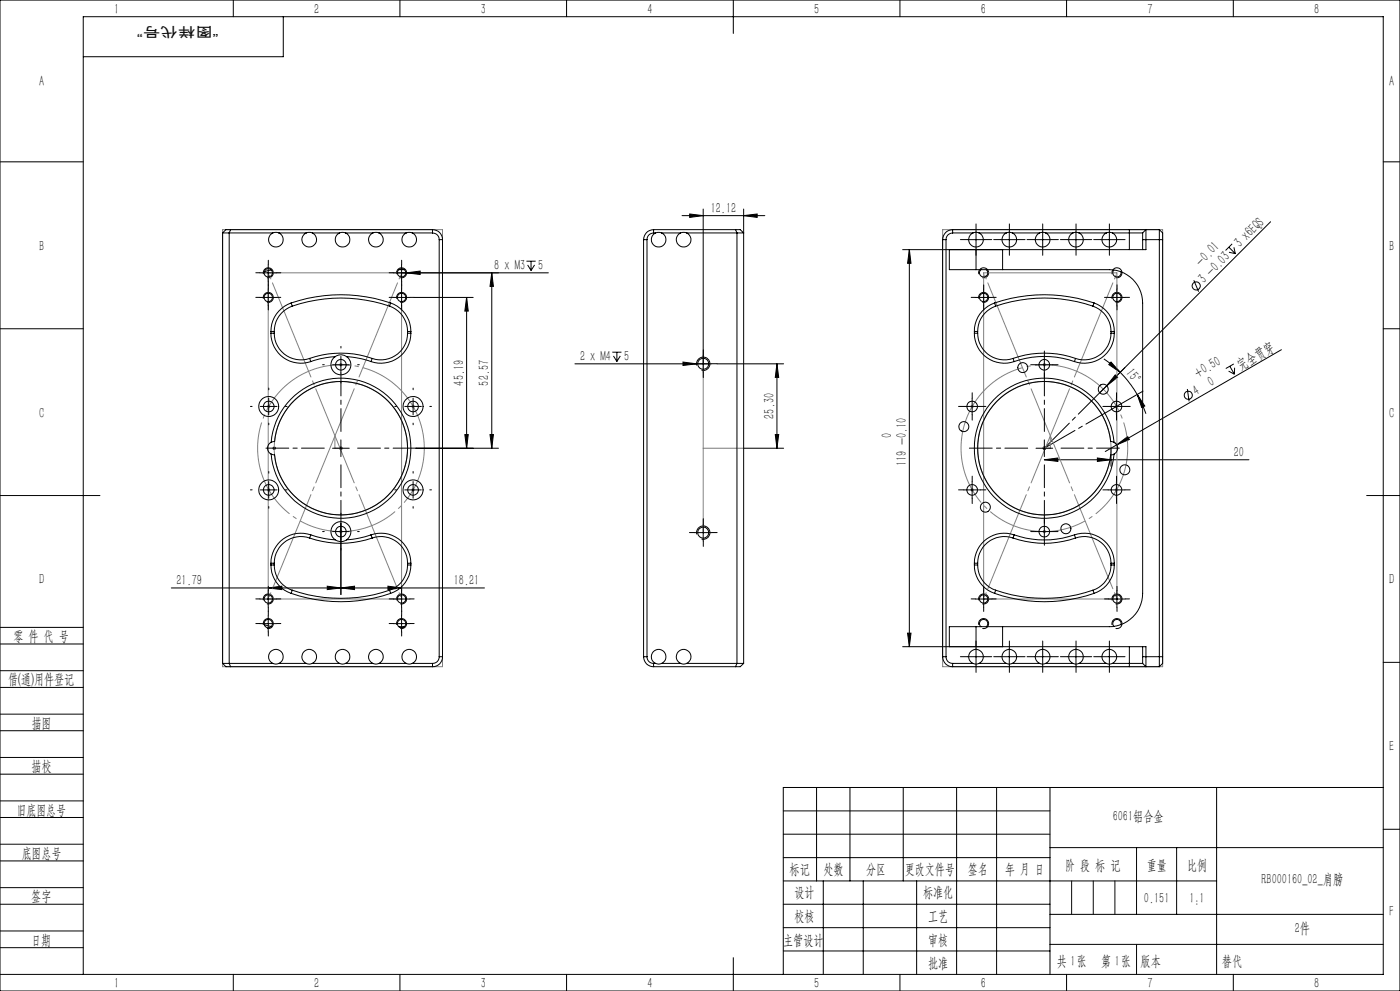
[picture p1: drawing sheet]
<svg xmlns="http://www.w3.org/2000/svg" width="420mm" height="297mm" viewBox="0 0 420 297" stroke-linecap="round" stroke-linejoin="round" font-family="sans-serif">
<g fill="none" stroke="#000" stroke-width=".3">
<path d="M0 0h420v297h-420zM70 0v5M85 5v12h-60M120 0v5M170 0v5M220 0v10M270 0v5M320 0v5M370 0v5M0 48.5h25M415 48.5h5M66.8 69.8h15"/>
<path d="M66.8 69.8v129M69.2 68.8l-.4 1v129l.4 1M80.5 79.3v5M81.8 69.8a2.21 2.21 0 0 0-.8 3.4 2.21 2.21 0 0 0 3.5 0 2.21 2.21 0 0 0-.8-3.4M81.8 69.8l1-.2 .9 .2M83.7 69.8h8.2M91.9 69.8a2.21 2.21 0 0 0-.9 3.4 2.21 2.21 0 0 0 3.5 0 2.21 2.21 0 0 0-.8-3.4M91.9 69.8l.9-.2 .9 .2M93.7 69.8h8.1M101.8 69.8a2.21 2.21 0 0 0-.8 3.4 2.21 2.21 0 0 0 3.5 0 2.21 2.21 0 0 0-.8-3.4M101.8 69.8l1-.2 .9 .2M103.7 69.8h8.2"/>
<path d="M111.9 69.8a2.21 2.21 0 0 0-.9 3.4 2.21 2.21 0 0 0 3.5 0 2.21 2.21 0 0 0-.8-3.4M111.9 69.8l.9-.2 .9 .2M113.7 69.8h8.1M120.5 79.3v5M121.8 69.8a2.21 2.21 0 0 0-.8 3.4 2.21 2.21 0 0 0 3.5 0 2.21 2.21 0 0 0-.8-3.4M121.8 69.8l1-.2 .9 .2M123.7 69.8h6.1M129.8 69.8a1.99 1.99 0 0 1 2 2M129.8 68.8a2.95 2.95 0 0 1 3 3M129.8 68.8v1M129.8 68.8h-62l-1 1M131.8 71.8h1"/>
<path d="M131.8 71.8v125M132.8 71.8v125M157.9 78.3h2.8M158.3 79.4l1 1.7M159.3 78.3v2.8M160.4 79.4l-1.1 1.7M193.1 71.8h1M193.1 71.8v125M194.1 71.8v125M196.1 69.8a1.99 1.99 0 0 0-2 2M196.1 68.8a3 3 0 0 0-3 3M196.1 69.8h.6"/>
<path d="M196.1 68.8h26l1 1h-17.1M196.1 68.8v1M196.7 69.8l.9-.2 .9 .2M196.7 69.8a2.21 2.21 0 0 0-.8 3.4 2.21 2.21 0 0 0 3.4 0 2.21 2.21 0 0 0-.8-3.4M198.5 69.8h5.7M204.2 69.8l.9-.2 .9 .2M204.2 69.8a2.21 2.21 0 0 0-.8 3.4 2.21 2.21 0 0 0 3.4 0 2.21 2.21 0 0 0-.8-3.4M204.6 64.6h24.8M206.9 64.1l4.1 .5-4.1 .6zM211 62.6v48.9M220.7 68.8l.4 1v129l-.4 1M223.1 64.6l4.1-.5v1.1z"/>
<path d="M223.1 62.6v136.2M272.8 74.8v119M272.8 74.8l.5 4.1h-1zM282.8 71.8h1M282.8 71.8v125M283.8 71.8v125M285.8 69.8a1.99 1.99 0 0 0-2 2M285.8 68.8a3 3 0 0 0-3 3M285.8 69.8h6.1M285.8 68.8h53M285.8 68.8v1M290.3 71.8h5"/>
<path d="M291.9 69.8l.9-.2 .9 .2M291.9 69.8a2.21 2.21 0 0 0-.8 3.4 2.21 2.21 0 0 0 3.4 0 2.21 2.21 0 0 0-.8-3.4M292.8 74.8h8v6M292.8 74.8h-8v6h8M292.8 74.8v6M292.8 69.3v5M293.7 69.8h8.2M300.3 71.8h5M301.9 69.8l.9-.2 .9 .2M301.9 69.8a2.21 2.21 0 0 0-.8 3.4 2.21 2.21 0 0 0 3.4 0 2.21 2.21 0 0 0-.8-3.4M302.8 69.3v5M303.7 69.8h8.2"/>
<path d="M310.3 71.8h5M311.9 69.8l.9-.2 .9 .2M311.9 69.8a2.21 2.21 0 0 0-.8 3.4 2.21 2.21 0 0 0 3.4 0 2.21 2.21 0 0 0-.8-3.4M312.8 69.3v5M313.7 69.8h8.2M320.3 71.8h5M321.9 69.8l.9-.2 .9 .2M321.9 69.8a2.21 2.21 0 0 0-.8 3.4 2.21 2.21 0 0 0 3.4 0 2.21 2.21 0 0 0-.8-3.4M322.8 69.3v5M323.7 69.8h8.2M330.3 71.8h5M331.9 69.8l.9-.2 .9 .2"/>
<path d="M331.9 69.8a2.21 2.21 0 0 0-.8 3.4 2.21 2.21 0 0 0 3.4 0 2.21 2.21 0 0 0-.8-3.4M332.8 69.3v5M333.7 69.8h9.1M338.8 68.8h5M338.8 68.8v6M342.8 69.8v2M342.8 71.8h6M342.8 71.8v3M343.8 68.8v6h-73M343.8 68.8h4M343.8 68.8l-1 1M347.8 68.8l1 1v2"/>
<path d="M347.8 68.8v131M348.8 71.8v125M368.7 74.1l1.9 1.9M368.7 75.6l1.9 .4M369.6 73.1l-1.9 2M370.2 74.1l.4 1.9M381.2 66.5l-51.3 51.2M0 98.5h25M78 81.8h5M78 89.1h5M79 82.2a1.51 1.51 0 0 1 1.3-1.9 1.51 1.51 0 0 1 1.7 1.6 1.51 1.51 0 0 1-1.9 1.3M79 89.5a1.51 1.51 0 0 1 1.3-1.9 1.51 1.51 0 0 1 1.7 1.7 1.51 1.51 0 0 1-1.9 1.3"/>
<path d="M80.5 86.6v5M81.3 99.9a9 9 0 0 0 11.9 8.5M81.3 99.3v.6M81.3 99.9h1M81.3 99.3h1M81.4 80.9l-2.1 .6M82.3 99.9a8 8 0 0 0 10.6 7.5M82.3 99.3v.6M87.3 90.8a46.3 46.3 0 0 1 29.9 0M87.3 90.8a8.9 8.9 0 0 0-6 8.5M87.3 90.8l.4 1M87.7 91.8a45 45 0 0 1 29.2 0"/>
<path d="M87.7 91.8a8 8 0 0 0-5.4 7.5M116.9 91.8a8 8 0 0 1 5.4 7.5M117.2 90.8a8.9 8.9 0 0 1 6.1 8.5M117.2 90.8l-.3 1M118 81.8h46.5M118 89.1h5M119 82.2a1.5 1.5 0 0 1 1.3-1.9 1.5 1.5 0 0 1 1.7 1.6 1.5 1.5 0 0 1-1.9 1.3M119 89.5a1.5 1.5 0 0 1 1.3-1.9 1.5 1.5 0 0 1 1.7 1.7 1.5 1.5 0 0 1-1.9 1.3M119.7 80.8h1.6M120.5 86.6v5M122 81.8l4-.6v1.1zM122.3 99.9a8 8 0 0 1-10.6 7.5"/>
<path d="M122.3 99.3v.6M122.3 99.9h1M122.3 99.3h1M123.3 99.9a9 9 0 0 1-12 8.5M123.3 99.3v.6M124.2 89.1h17.8M140 89.1l.5 4.1h-1zM140 89.1v45.2M147.5 81.8l.5 4h-1zM147.5 81.8v52.5M292.3 99.9a9 9 0 0 0 11.9 8.5M292.3 99.9h1"/>
<path d="M292.3 99.3h1M292.3 99.3v.6M292.6 89.1h5M292.8 80.8h8M293.3 99.9a8 8 0 0 0 10.6 7.5M293.3 99.3v.6M293.7 82.2a1.5 1.5 0 0 1 1.3-1.9 1.5 1.5 0 0 1 1.6 1.6 1.5 1.5 0 0 1-1.9 1.3M293.7 89.5a1.5 1.5 0 0 1 1.3-1.9 1.5 1.5 0 0 1 1.6 1.7 1.5 1.5 0 0 1-1.9 1.3M294.3 80.8a1.26 1.26 0 0 0-.1 1.8 1.26 1.26 0 0 0 1.8 0 1.26 1.26 0 0 0-.1-1.8M295.1 86.6v5M298.4 90.8a46.3 46.3 0 0 1 29.8 0M298.4 90.8a8.9 8.9 0 0 0-6.1 8.5"/>
<path d="M298.4 90.8l.3 1M298.7 91.8a44.9 44.9 0 0 1 29.2 0M298.7 91.8a8 8 0 0 0-5.4 7.5M300.8 80.8h32a10 10 0 0 1 10 10v87a10 10 0 0 1-10 10h-32M327.9 91.8a8.1 8.1 0 0 1 5.4 7.5M328.2 90.8a8.9 8.9 0 0 1 6.1 8.5M328.2 90.8l-.3 1M332.6 89.1h5M333.3 99.9a8 8 0 0 1-10.6 7.5M333.3 99.3v.6M333.3 99.9h1M333.3 99.3h1"/>
<path d="M333.6 82.2a1.51 1.51 0 0 1 1.3-1.9 1.51 1.51 0 0 1 1.7 1.6 1.51 1.51 0 0 1-1.9 1.3M333.6 89.5a1.51 1.51 0 0 1 1.3-1.9 1.51 1.51 0 0 1 1.7 1.7 1.51 1.51 0 0 1-1.9 1.3M334.2 80.9a1.25 1.25 0 0 0 .6 2.1 1.25 1.25 0 0 0 1.5-1.5M334.3 99.9a9 9 0 0 1-12 8.5M334.3 99.3v.6M335.1 86.6v5M358.1 84l1.5 3.4M415 98.5h5M80.6 119.3v5M92.9 107.4a28.5 28.5 0 0 1 18.8 0M92.9 107.4l.3 1M99.8 109.3h5"/>
<path d="M100.5 106.9a27.6 27.6 0 0 0-7.3 1.5M100.5 106.9a2.93 2.93 0 0 1 3.5 0M100.5 106.9a3 3 0 0 0-.5 4.4 3 3 0 0 0 4.5 0 3 3 0 0 0-.5-4.4M102.3 106.8v5M104 106.9a27.6 27.6 0 0 1 7.3 1.5M111.7 107.4l-.4 1M123.9 119.3v5M183.7 105.5h2.7M184 106.7l1.1 1.6M185.1 105.5v2.8M186.1 106.7l-1 1.6M204.9 108.5l4.1 .5-4.1 .5z"/>
<path d="M209 109.5a1.99 1.99 0 0 1 1.7-2.5 1.99 1.99 0 0 1 2.2 2.2 1.99 1.99 0 0 1-2.4 1.7M213.5 109h-41M215.1 109h20M233.1 109l.5 4.1h-1zM233.1 109v25.3M291.6 119.3v5M303.9 107.4a28.4 28.4 0 0 1 18.8 0M303.9 107.4l.3 1M304.2 108.4a27.2 27.2 0 0 1 18.1 0M310.8 109.3h5M313.3 106.8v5M322.7 107.4l-.4 1"/>
<path d="M331.2 107.6l4.9 4M333.3 108.5l2.8 3.1-3.5-2.3zM334.6 112.4l.7 .7-3.3 2.5zM334.9 119.3v5M336.1 111.6l2.2 2.5 2.9 4.1M341.2 118.2l2.2 3.5-.9 .4zM341.2 118.2l1.4 2.9 1.2 2.9M342.9 117.2l-8 4.6M356.2 116.6l.5 3.7M368.6 111.2l1.7 .9M368.9 109.7l1.4 2.4M370.1 109.1l-2.4 1.4"/>
<path d="M370.4 110.2l-.1 1.9M384.4 104.8l-49.4 28.5M78.1 121.8h5M81.4 132.6a21 21 0 0 1 31.9-16.1 21 21 0 0 1 0 35.7 21 21 0 0 1-31.9-16.1M81.4 132.6a1.97 1.97 0 0 0-1.1 1.7 1.97 1.97 0 0 0 1.1 1.8M81.4 132.6l1-.3a20 20 0 0 1 30.4-15 20 20 0 0 1 0 34 20 20 0 0 1-30.4-15l-1-.2M81.8 134.3h1M81.9 134l.7 .7M82.3 133.8v1M82.6 134l-.7 .7M99.8 134.3h5M101.9 134l.7 .7"/>
<path d="M102.3 131.8v5M102.6 134l-.7 .7M121.4 121.8h5M124.8 134.3h24.7M139.5 130.2h1l-.5 4.1zM147 130.2h1l-.5 4.1zM223.1 134.3h12M232.6 130.2h1l-.5 4.1zM289.1 121.8h5M310.8 134.3h5M312.9 134l.8 .7M313.3 137.8l4.1-.5v1z"/>
<path d="M313.3 137.8h61.4M313.3 131.8v5M313.7 134l-.8 .7M329.2 137.3l4.1 .5-4.1 .5zM332.5 121.8h4.9M333.3 134.3v5.5M334.2 132.6a2 2 0 0 1 0 3.5M334.2 132.6a21 21 0 0 0-31.9-16.1 21 21 0 0 0 0 35.7 21 21 0 0 0 31.9-16.1M334.2 132.6l-1-.3a20 20 0 0 0-30.5-15 20 20 0 0 0 0 34 20 20 0 0 0 30.5-15l1-.2M334.2 132.6l1 1v1.2M335 133.3l3.3-2.5 .5 .9zM335 133.3l-3.4 2"/>
<path d="M0 148.5h30M78.1 146.8h5M80.6 144.3v5M99.8 159.3h5M102.3 156.8v21.4M121.4 146.8h5M123.9 144.3v5M208.5 159.6h5M211 157.1v5M289.1 146.8h5M291.6 144.3v5M310.8 159.3h5"/>
<path d="M313.3 156.8v5M332.5 146.8h4.9M334.9 144.3v5M410 148.5h10M51.4 176.2h93.9M78 179.5h5M79 179.9a1.51 1.51 0 0 1 1.3-1.9 1.51 1.51 0 0 1 1.7 1.6 1.51 1.51 0 0 1-1.9 1.4M80.5 177v5M80.5 176.2l4.1-.5v1zM81.3 169.3a8.9 8.9 0 0 0 6 8.5M81.3 168.8v.5M81.3 169.3h1"/>
<path d="M81.3 168.8h1M82.3 169.3a7.9 7.9 0 0 0 5.4 7.6M82.3 168.8v.5M87.3 177.8a45.7 45.7 0 0 0 29.9 0M87.7 176.9a45 45 0 0 0 29.2 0M87.7 176.9l-.4 .9M92.9 161.3a28.5 28.5 0 0 0 18.8 0M92.9 161.3a8 8 0 0 0-10.6 7.5M93.2 160.3a27.6 27.6 0 0 0 7.3 1.5M93.2 160.3a9 9 0 0 0-11.9 8.5M93.2 160.3l-.3 1M98.2 175.7l4.1 .5-4.1 .5z"/>
<path d="M100.5 161.8a3.1 3.1 0 0 0 3.5 0M100.5 161.8a3 3 0 0 1-.5-4.5 3 3 0 0 1 4.5 0 3 3 0 0 1-.5 4.5M102.3 176.2l4.1-.5v1zM111.3 160.3a27.6 27.6 0 0 1-7.3 1.5M111.3 160.3a9 9 0 0 1 12 8.5M111.3 160.3l.4 1M111.7 161.3a8 8 0 0 1 10.6 7.5M116.4 175.7l4.1 .5-4.1 .5zM116.9 176.9l.3 .9M118 179.5h5M119 179.9a1.5 1.5 0 0 1 1.3-1.9 1.5 1.5 0 0 1 1.7 1.7 1.5 1.5 0 0 1-1.9 1.3M120.5 177v5"/>
<path d="M122.3 169.3a7.9 7.9 0 0 1-5.4 7.6M122.3 169.3h1M122.3 168.8v.5M122.3 168.8h1M123.3 169.3a8.9 8.9 0 0 1-6.1 8.5M123.3 168.8v.5M209 160.2a2 2 0 0 1 1.8-2.6 2 2 0 0 1 2.1 2.2 2 2 0 0 1-2.4 1.8M292.3 169.3a8.9 8.9 0 0 0 6.1 8.5M292.3 169.3h1M292.3 168.8h1M292.3 168.8v.5M292.6 179.5h5"/>
<path d="M293.3 169.3a7.9 7.9 0 0 0 5.4 7.6M293.3 168.8v.5M293.7 179.9a1.5 1.5 0 0 1 1.3-1.9 1.5 1.5 0 0 1 1.6 1.7 1.5 1.5 0 0 1-1.9 1.3M295.1 177v5M298.4 177.8a45.7 45.7 0 0 0 29.8 0M298.7 176.9a44.9 44.9 0 0 0 29.2 0M298.7 176.9l-.3 .9M303.9 161.3a28.4 28.4 0 0 0 18.8 0M303.9 161.3a8 8 0 0 0-10.6 7.5M304.2 160.3a27.7 27.7 0 0 0 18.1 0M304.2 160.3a9 9 0 0 0-11.9 8.5M304.2 160.3l-.3 1"/>
<path d="M322.3 160.3a9 9 0 0 1 12 8.5M322.3 160.3l.4 1M322.7 161.3a8 8 0 0 1 10.6 7.5M327.9 176.9l.3 .9M332.6 179.5h5M333.3 169.3a8 8 0 0 1-5.4 7.6M333.3 168.8v.5M333.3 169.3h1M333.3 168.8h1M333.6 179.9a1.51 1.51 0 0 1 1.3-1.9 1.51 1.51 0 0 1 1.7 1.6 1.51 1.51 0 0 1-1.9 1.4M334.3 169.3a8.9 8.9 0 0 1-6.1 8.5M334.3 168.8v.5"/>
<path d="M335.1 177v5M0 193h25M0 188h25M66.8 198.8h15M66.8 198.8l1 1h62M78 186.9h5M79 187.3a1.51 1.51 0 0 1 1.3-1.9 1.51 1.51 0 0 1 1.7 1.6 1.51 1.51 0 0 1-1.9 1.3M79.3 187.2l2.1 .5M80.5 184.4v5M81.8 198.8a2.21 2.21 0 0 1-.8-3.3 2.21 2.21 0 0 1 3.5 0 2.21 2.21 0 0 1-.8 3.3M81.8 198.8l1 .2 .9-.2M83.7 198.8h8.2"/>
<path d="M91.9 198.8a2.21 2.21 0 0 1-.9-3.4 2.21 2.21 0 0 1 3.5 0 2.21 2.21 0 0 1-.8 3.4M91.9 198.8l.9 .2 .9-.2M93.7 198.8h8.1M101.8 198.8a2.21 2.21 0 0 1-.8-3.3 2.21 2.21 0 0 1 3.5 0 2.21 2.21 0 0 1-.8 3.3M101.8 198.8l1 .2 .9-.2M103.7 198.8h8.2M111.9 198.8a2.21 2.21 0 0 1-.9-3.4 2.21 2.21 0 0 1 3.5 0 2.21 2.21 0 0 1-.8 3.4M111.9 198.8l.9 .2 .9-.2M113.7 198.8h8.1M118 186.9h5M119 187.3a1.5 1.5 0 0 1 1.3-1.9 1.5 1.5 0 0 1 1.7 1.6 1.5 1.5 0 0 1-1.9 1.3M119.7 187.8h1.6"/>
<path d="M120.5 184.4v5M121.8 198.8a2.21 2.21 0 0 1-.8-3.3 2.21 2.21 0 0 1 3.5 0 2.21 2.21 0 0 1-.8 3.3M121.8 198.8l1 .2 .9-.2M123.7 198.8h6.1M129.8 198.8v1M131.8 196.8a1.93 1.93 0 0 1-2 2M131.8 196.8h1M132.8 196.8a2.9 2.9 0 0 1-3 3M193.1 196.8a2.95 2.95 0 0 0 3 3M193.1 196.8h1M194.1 196.8a1.93 1.93 0 0 0 2 2M196.1 198.8h.6"/>
<path d="M196.1 198.8v1M196.7 198.8a2.21 2.21 0 0 1-.8-3.3 2.21 2.21 0 0 1 3.4 0 2.21 2.21 0 0 1-.8 3.3M196.7 198.8l.9 .2 .9-.2M198.5 198.8h5.7M204.2 198.8a2.21 2.21 0 0 1-.8-3.4 2.21 2.21 0 0 1 3.4 0 2.21 2.21 0 0 1-.8 3.4M204.2 198.8l.9 .2 .9-.2M206 198.8h17.1M223.1 198.8l-1 1h-26M270.8 193.8h73v6M272.3 189.8h1l-.5 4zM282.8 196.8a2.95 2.95 0 0 0 3 3M282.8 196.8h1"/>
<path d="M283.8 196.8a1.93 1.93 0 0 0 2 2M285.8 198.8h6.1M285.8 199.8h53M285.8 198.8v1M290.3 196.8h5M291.9 198.8a2.21 2.21 0 0 1-.8-3.4 2.21 2.21 0 0 1 3.4 0 2.21 2.21 0 0 1-.8 3.4M291.9 198.8l.9 .2 .9-.2M292.8 187.8h8M292.8 187.8h-8v6h8M292.8 187.8v6M292.8 194.3v5M293.7 187.3a1.5 1.5 0 0 1 1.3-1.9 1.5 1.5 0 0 1 1.6 1.6 1.5 1.5 0 0 1-1.9 1.3"/>
<path d="M293.7 198.8h8.2M294.3 187.8a1.24 1.24 0 0 1-.1-1.8 1.24 1.24 0 0 1 1.8 0 1.24 1.24 0 0 1-.1 1.8M300.3 196.8h5M300.8 187.8v6h-8M301.9 198.8a2.21 2.21 0 0 1-.8-3.3 2.21 2.21 0 0 1 3.4 0 2.21 2.21 0 0 1-.8 3.3M301.9 198.8l.9 .2 .9-.2M302.8 194.3v5M303.7 198.8h8.2M310.3 196.8h5M311.9 198.8a2.21 2.21 0 0 1-.8-3.4 2.21 2.21 0 0 1 3.4 0 2.21 2.21 0 0 1-.8 3.4M311.9 198.8l.9 .2 .9-.2M312.8 194.3v5"/>
<path d="M313.7 198.8h8.2M320.3 196.8h5M321.9 198.8a2.21 2.21 0 0 1-.8-3.3 2.21 2.21 0 0 1 3.4 0 2.21 2.21 0 0 1-.8 3.3M321.9 198.8l.9 .2 .9-.2M322.8 194.3v5M323.7 198.8h8.2M330.3 196.8h5M331.9 198.8a2.21 2.21 0 0 1-.8-3.4 2.21 2.21 0 0 1 3.4 0 2.21 2.21 0 0 1-.8 3.4M331.9 198.8l.9 .2 .9-.2M332.8 194.3v5M333.6 187.3a1.51 1.51 0 0 1 1.3-1.9 1.51 1.51 0 0 1 1.7 1.6 1.51 1.51 0 0 1-1.9 1.3M333.7 198.8h9.1"/>
<path d="M336.3 187.2a1.25 1.25 0 0 0-1.5-1.5 1.25 1.25 0 0 0-.6 2M338.8 199.8h5M338.8 193.8v6M342.8 196.8v2M342.8 196.8h6M342.8 193.8v3M342.8 198.8l1 1M343.8 199.8h4M348.8 196.8v2l-1 1M415 198.5h5M0 206h25M0 201h25"/>
<path d="M0 219h25M0 214h25M0 232h25M0 227h25M245 236v28M255 236v28M271 236v28M287 236v56M299 236v56M315 236v56M365 236v56M415 236h-180v56"/>
<path d="M0 245h25M0 240h25M0 258h25M0 253h25M235 243h80M235 250h80M235 257h80M315 254h100M341 254v20M353 254v20M415 248.5h5M0 271h25"/>
<path d="M0 266h25M0 279h25M235 271h80M235 264h130M235 278h80M247 264v28M259 264v28M275 264v28M315 274h100M0 284h25M0 292h415v-287h-390v287M70 292v5"/>
<path d="M120 292v5M170 292v5M220 287v10M235 285h80M270 292v5M315 283h100M320 292v5M370 292v5"/>
<circle cx="80.5" cy="89.1" r="1.26"/>
<circle cx="80.5" cy="81.8" r="1.25"/>
<circle cx="120.5" cy="89.1" r="1.26"/>
<circle cx="120.5" cy="81.8" r="1.25"/>
<circle cx="295.1" cy="89.1" r="1.26"/>
<circle cx="335.1" cy="89.1" r="1.25"/>
<circle cx="358.9" cy="85.7" r="1.21"/>
<circle cx="102.3" cy="109.3" r="1.59"/>
<circle cx="211" cy="109" r="1.65"/>
<circle cx="306.8" cy="110.2" r="1.5"/>
<circle cx="313.3" cy="109.3" r="1.6"/>
<circle cx="331" cy="116.7" r="1.5"/>
<circle cx="356.5" cy="118.4" r="1.21"/>
<circle cx="80.6" cy="121.8" r="3"/>
<circle cx="80.6" cy="121.8" r="1.62"/>
<circle cx="123.9" cy="121.8" r="1.6"/>
<circle cx="123.9" cy="121.8" r="3"/>
<circle cx="289.2" cy="127.8" r="1.51"/>
<circle cx="291.7" cy="121.8" r="1.6"/>
<circle cx="334.9" cy="121.8" r="1.6"/>
<circle cx="80.6" cy="146.8" r="2.99"/>
<circle cx="80.6" cy="146.8" r="1.61"/>
<circle cx="102.3" cy="159.3" r="1.6"/>
<circle cx="123.9" cy="146.8" r="1.59"/>
<circle cx="123.9" cy="146.8" r="3"/>
<circle cx="211" cy="159.6" r="1.65"/>
<circle cx="291.6" cy="146.8" r="1.59"/>
<circle cx="295.6" cy="152" r="1.5"/>
<circle cx="313.3" cy="159.3" r="1.61"/>
<circle cx="319.8" cy="158.5" r="1.5"/>
<circle cx="334.9" cy="146.8" r="1.59"/>
<circle cx="337.4" cy="140.8" r="1.5"/>
<circle cx="80.5" cy="179.5" r="1.25"/>
<circle cx="120.5" cy="179.5" r="1.25"/>
<circle cx="295.1" cy="179.5" r="1.25"/>
<circle cx="335.1" cy="179.5" r="1.24"/>
<circle cx="80.5" cy="186.9" r="1.25"/>
<circle cx="120.5" cy="186.9" r="1.25"/>
</g>
<g fill="none" stroke="#808080" stroke-width=".3">
<path d="M66.8 68.8h66v131h-66zM282.8 68.8h66v131h-66zM80.5 81.8h40v97.7h-40zM295.1 81.8h40v97.7h-40zM101.8 109.3h1M101.9 109l.7 .7M102.3 108.8v1M102.6 109l-.7 .7M211 109v50.6M312.8 109.3h1M312.9 109l.8 .7M313.3 108.8v1"/>
<path d="M313.7 109l-.8 .7M80.1 121.8h1M80.3 121.5l.7 .7M80.6 121.3v1M81 121.5l-.7 .7M100.5 130.6v3.7h2.3M101.9 134l.7 .7M102.3 133.8v1M102.6 134l-.7 .7M123.4 121.8h1M123.6 121.5l.7 .7M123.9 121.3v1"/>
<path d="M124.3 121.5l-.7 .7M211 134.3h12.1M291.1 121.8h1M291.3 121.5l.7 .7M291.6 121.3v1M292 121.5l-.7 .7M312.9 134l.8 .7M313.3 133.8v1M313.7 134l-.8 .7M315.1 130.6v3.7h-2.3M334.4 121.8h1.1M334.6 121.5l.7 .7"/>
<path d="M334.9 121.3v1M335.3 121.5l-.7 .7M80.1 146.8h1M80.3 146.5l.7 .7M80.6 146.3v1M81 146.5l-.7 .7M101.8 159.3h1M101.9 159l.7 .7M102.3 158.8v1M102.6 159l-.7 .7M123.4 146.8h1M123.6 146.5l.7 .7"/>
<path d="M123.9 146.3v1M124.3 146.5l-.7 .7M291.1 146.8h1M291.3 146.5l.7 .7M291.6 146.3v1M292 146.5l-.7 .7M312.8 159.3h1M312.9 159l.8 .7M313.3 158.8v1M313.7 159l-.8 .7M334.4 146.8h1.1M334.6 146.5l.7 .7"/>
<path d="M334.9 146.3v1M335.3 146.5l-.7 .7"/>
<circle cx="102.3" cy="134.3" r="20"/>
<circle cx="313.3" cy="134.3" r="20"/>
</g>
<path d="M126.2 127a25 25 0 0 0-41.9-10.1 25 25 0 0 0 11.4 41.5 25 25 0 0 0 30.9-30l-.4-1.4M289.4 127a25 25 0 0 1 41.9-10.1 25 25 0 0 1-11.5 41.5 25 25 0 0 1-30.8-30l.4-1.4" fill="none" stroke="#808080" stroke-width=".3" stroke-dasharray="30.5 1.3 1.3 1.3" stroke-dashoffset="5.3" stroke-linecap="butt"/>
<path d="M331 116.6l-17.7 17.7M335 121.8l-21.7 12.5" fill="none" stroke="#000" stroke-width=".3" stroke-dasharray="30.5 1.3 1.3 1.3" stroke-dashoffset="19.9"/>
<path d="M321.5 264v10M328 264v10M334.5 264v10M341 283v9" fill="none" stroke="#0a0605" stroke-width=".3"/>
<path d="M80.5 81.7l40 97.8M335.1 81.7l-40 97.8M80.5 179.5l40-97.8M335.1 179.5l-40-97.8" fill="none" stroke="#808080" stroke-width=".3" stroke-dasharray="30.5 1.3 1.3 1.3" stroke-dashoffset="-3.3"/>
<g fill="none" stroke="#000" stroke-width=".3" stroke-dasharray="30.5 1.3 1.3 1.3">
<path d="M80.5 79.2v-1.2M120.5 79.2v-1.2M290.3 71.8h-2.2M292.8 69.3v-2.2M292.8 74.3v2.2M295.3 71.8h2.2M300.3 71.8h-2.2M302.8 69.3v-2.2M302.8 74.3v2.2M305.3 71.8h2.2M310.3 71.8h-2.2M312.8 69.3v-2.2"/>
<path d="M312.8 74.3v2.2M315.3 71.8h2.2M320.3 71.8h-2.2M322.8 69.3v-2.2M322.8 74.3v2.2M325.3 71.8h2.2M330.3 71.8h-2.2M332.8 69.3v-2.2M332.8 74.3v2.2M335.3 71.8h2.2M78 81.7h-1.3M78 89.1h-1.3"/>
<path d="M80.5 84.2v1.3M80.5 86.6v-1.2M80.5 91.6v1.3M83 81.7h1.2M83 89.1h1.2M118 81.7h-1.3M118 89.1h-1.3M120.5 84.2v1.3M120.5 86.6v-1.2M120.5 91.6v1.3M123 81.7h1.2M123 89.1h1.2"/>
<path d="M292.6 89.1h-1.2M295.1 86.6v-1.2M295.1 91.6v1.3M297.6 89.1h1.3M332.6 89.1h-1.2M335.1 86.6v-1.2M335.1 91.6v1.3M337.6 89.1h1.3M80.6 116.8v-.5M97.3 109.3h-.5M102.3 104.3v-.5M102.3 114.3v.5"/>
<path d="M107.3 109.3h.5M123.9 116.8v-.5M208.5 109h-1.7M211 106.5v-1.6M211 111.5v1.7M213.5 109h1.6M291.7 119.3v-1.6M310.8 109.3h-1.6M313.3 106.8v-1.6M313.3 111.8v1.6M315.8 109.3h1.6M335 119.3v-1.6"/>
<path d="M75.6 121.8h-.5M80.6 126.8v.5M85.6 121.8h.5M118.9 121.8h-.5M123.9 126.8v.5M128.9 121.8h.5M289.2 121.8h-1.6M291.7 124.3v1.6M294.2 121.8h1.6M332.5 121.8h-1.6M335 124.3v1.6M337.5 121.8h1.6"/>
<path d="M75.6 146.8h-.5M80.6 141.8v-.5M80.6 151.8v.5M85.6 146.8h.5M97.3 159.3h-.5M102.3 154.3v-.5M107.3 159.3h.5M118.9 146.8h-.5M123.9 141.8v-.5M123.9 151.8v.5M128.9 146.8h.5M208.5 159.6h-1.7"/>
<path d="M211 157.1v-1.6M213.5 159.6h1.6M289.2 146.8h-1.6M291.7 144.3v-1.6M291.7 149.3v1.6M294.2 146.8h1.6M310.8 159.3h-1.6M313.3 156.8v-1.6M315.8 159.3h1.6M332.5 146.8h-1.6M335 144.3v-1.6M335 149.3v1.6"/>
<path d="M337.5 146.8h1.6M78 179.5h-1.3M80.5 177v-1.3M83 179.5h1.2M102.3 164.3v.5M118 179.5h-1.3M120.5 177v-1.3M123 179.5h1.2M211 162.1v1.7M292.6 179.5h-1.2M295.1 177v-1.3M297.6 179.5h1.3"/>
<path d="M313.3 161.8v1.6M332.6 179.5h-1.2M335.1 177v-1.3M337.6 179.5h1.3M78 186.9h-1.3M80.5 182v1.2M80.5 184.4v-1.3M80.5 189.4v1.2M83 186.9h1.2M118 186.9h-1.3M120.5 182v1.2M120.5 184.4v-1.3"/>
<path d="M120.5 189.4v1.2M123 186.9h1.2M290.3 196.8h-2.2M292.8 194.3v-2.2M292.8 199.3v2.2M295.1 182v1.2M295.3 196.8h2.2M300.3 196.8h-2.2M302.8 194.3v-2.2M302.8 199.3v2.2M305.3 196.8h2.2M310.3 196.8h-2.2"/>
<path d="M312.8 194.3v-2.2M312.8 199.3v2.2M315.3 196.8h2.2M320.3 196.8h-2.2M322.8 194.3v-2.2M322.8 199.3v2.2M325.3 196.8h2.2M330.3 196.8h-2.2M332.8 194.3v-2.2M332.8 199.3v2.2M335.1 182v1.2M335.3 196.8h2.2"/>
</g>
<path d="M97.3 134.3h-17.5M102.3 129.3v-17.5M102.3 139.3v17.5M107.3 134.3h17.5M308.3 134.3h-17.5M313.3 129.3v-17.5M313.3 139.3v17.5M318.3 134.3h17.5" fill="none" stroke="#000" stroke-width=".3" stroke-dasharray="30.5 1.3 1.3 1.3" stroke-dashoffset="23.6"/>
<g fill="#000">
<path d="M204.9 108.5l4.1 .5-4.1 .5zM334.6 112.4l.7 .7-3.3 2.5zM335 133.3l3.3-2.5 .5 .9z"/>
<path d="M272.8 74.8l.5 4.1h-1zM272.3 189.8h1l-.5 4z"/>
<path d="M341.2 118.2l2.2 3.5-.9 .4zM333.3 108.5l2.8 3.1-3.5-2.3z"/>
<path d="M139.5 130.2h1l-.5 4.1zM140 89.1l.5 4.1h-1zM147 130.2h1l-.5 4.1zM147.5 81.8l.5 4h-1z"/>
<path d="M232.6 130.2h1l-.5 4.1zM233.1 109l.5 4.1h-1z"/>
<path d="M329.2 137.3l4.1 .5-4.1 .5zM313.3 137.8l4.1-.5v1z"/>
<path d="M80.5 176.2l4.1-.5v1zM98.2 175.7l4.1 .5-4.1 .5zM122 81.8l4 .5v-1.1zM206.9 64.1l4.1 .5-4.1 .6zM223.1 64.6l4.1-.5v1.1z"/>
<path d="M102.3 176.2l4.1-.5v1zM116.4 175.7l4.1 .5-4.1 .5z"/>
</g>
<g font-size="4.4">
<text x="34.2" y="4.1">1</text>
<text x="94.2" y="4.1">2</text>
<text x="144.2" y="4.1">3</text>
<text x="194.2" y="4.1">4</text>
<text x="244.2" y="4.1">5</text>
<text x="294.2" y="4.1">6</text>
<text x="344.2" y="4.1">7</text>
<text x="394.2" y="4.1">8</text>
<text x="11.7" y="25.9">A</text>
<text x="416.7" y="25.9">A</text>
<text x="213.2" y="63.7">12.12</text>
<text x="11.7" y="75.1">B</text>
<text x="372" y="74.4" transform="rotate(-45 372 74.4)">3 x6EQS</text>
<text x="416.7" y="75.1">B</text>
<text x="148.3" y="80.9">8 x M3</text>
<text x="161.5" y="80.9">5</text>
<text x="360.3" y="79.9" transform="rotate(-45 360.3 79.9)">-0.01</text>
<text x="361.2" y="85.2" transform="rotate(-45 361.2 85.2)">3 -0.03</text>
<text x="174" y="108.1">2 x M4</text>
<text x="187.2" y="108.1">5</text>
<text x="337.6" y="111.7" transform="rotate(52 337.6 111.7)">15°</text>
<text x="359.4" y="113.2" transform="rotate(-30 359.4 113.2)">+0.50</text>
<text x="372.1" y="110.9" transform="rotate(-30 372.1 110.9)">完全贯穿</text>
<text x="139.1" y="115.6" transform="rotate(-90 139.1 115.6)">45.19</text>
<text x="146.7" y="115.6" transform="rotate(-90 146.7 115.6)">52.57</text>
<text x="358.9" y="118.6" transform="rotate(-30 358.9 118.6)">4</text>
<text x="363.4" y="115.9" transform="rotate(-30 363.4 115.9)">0</text>
<text x="11.7" y="125.1">C</text>
<text x="232.2" y="125.5" transform="rotate(-90 232.2 125.5)">25.30</text>
<text x="416.7" y="125.1">C</text>
<text x="267.6" y="131.3" transform="rotate(-90 267.6 131.3)">0</text>
<text x="370.1" y="136.9">20</text>
<text x="271.9" y="139.6" transform="rotate(-90 271.9 139.6)">119 -0.10</text>
<text x="11.7" y="175.1">D</text>
<text x="53" y="175.3">21.79</text>
<text x="136.2" y="175.3">18.21</text>
<text x="416.7" y="175.1">D</text>
<text x="4" y="192">零 件 代 号</text>
<text x="2.5" y="205.1">借(通)用件登记</text>
<text x="9.5" y="218.1">描图</text>
<text x="416.7" y="225.1">E</text>
<text x="9.5" y="231.1">描校</text>
<text x="5" y="244.2">旧底图总号</text>
<text x="333.8" y="246.2">6061铝合金</text>
<text x="6.5" y="257.2">底图总号</text>
<text x="236.9" y="261.9">标记</text>
<text x="247.1" y="261.9">处数</text>
<text x="259.9" y="261.9">分区</text>
<text x="271.5" y="261.9">更改文件号</text>
<text x="290.4" y="261.9">签名</text>
<text x="301.5" y="261.9">年 月 日</text>
<text x="319.5" y="260.6">阶 段 标 记</text>
<text x="344" y="260.6">重量</text>
<text x="356.1" y="260.6">比例</text>
<text x="238.3" y="268.9">设计</text>
<text x="276.9" y="268.9">标准化</text>
<text x="378.5" y="264.8">RB000160_02_肩膀</text>
<text x="9.4" y="270.1">签字</text>
<text x="343.2" y="270.7">0.151</text>
<text x="356.8" y="270.7">1:1</text>
<text x="416.8" y="274.4">F</text>
<text x="238.3" y="276.1">校核</text>
<text x="278.4" y="276">工艺</text>
<text x="388.4" y="279.6">2件</text>
<text x="9.4" y="283.2">日期</text>
<text x="234.9" y="283.3">主管设计</text>
<text x="278.4" y="283.3">审核</text>
<text x="278.4" y="290.2">批准</text>
<text x="317.1" y="289.4">共 张</text>
<text x="321.1" y="289.4">1</text>
<text x="330.3" y="289.4">第 张</text>
<text x="334.5" y="289.4">1</text>
<text x="342.1" y="289.4">版本</text>
<text x="34.2" y="296.1">1</text>
<text x="94.2" y="296.1">2</text>
<text x="144.2" y="296.1">3</text>
<text x="194.2" y="296.1">4</text>
<text x="244.2" y="296.1">5</text>
<text x="294.2" y="296.1">6</text>
<text x="344.2" y="296.1">7</text>
<text x="394.2" y="296.1">8</text>
</g>
<text font-size="4.4" fill="#0a0605" x="366.6" y="289.4">替代</text>
<text font-size="4.1" fill="#0a0605" x="65.6" y="8" transform="rotate(-180 65.6 8)">“图样代号”</text>
</svg>
